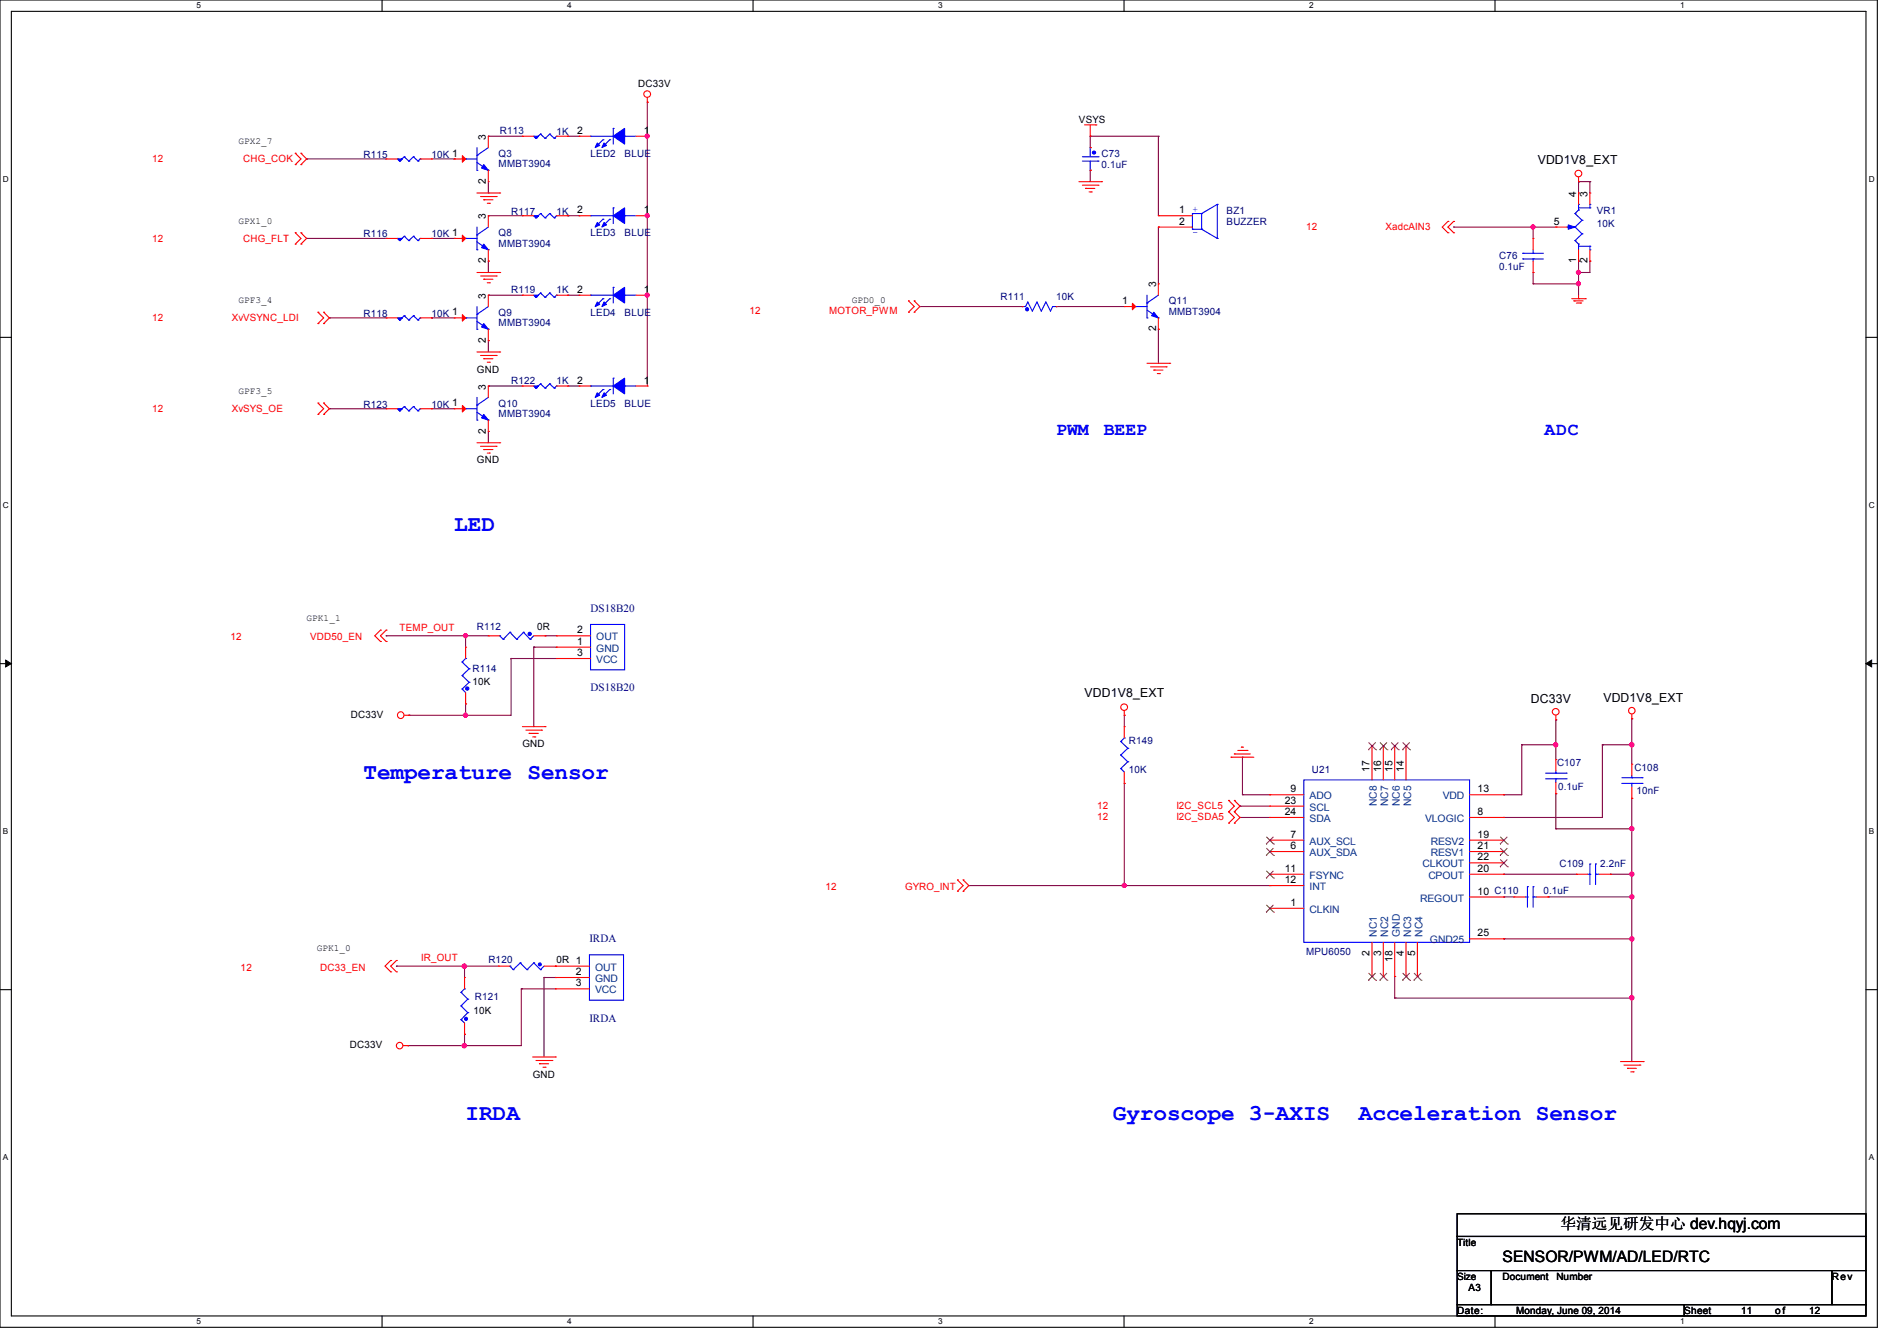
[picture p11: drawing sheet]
<svg xmlns="http://www.w3.org/2000/svg" width="297mm" height="210mm" viewBox="0 0 297 210" stroke-linecap="round" stroke-linejoin="round" font-family="sans-serif">
<path d="M0 0h293.9v207.9h-293.9zM1.8 1.8h290.3v204.3h-290.3z" fill="none" stroke="#000" stroke-width=".17"/>
<g fill="#fff">
<path d="M30.8 .2h.7v1.4h-.7z"/>
<path d="M30.8 206.2h.7v1.4h-.7z"/>
</g>
<path d="M59.8 0v1.8M59.8 206.1v1.8" fill="none" stroke="#000" stroke-width=".17"/>
<g fill="#fff">
<path d="M88.8 .2h.7v1.4h-.7z"/>
<path d="M88.8 206.2h.7v1.4h-.7z"/>
</g>
<path d="M117.9 0v1.8M117.9 206.1v1.8" fill="none" stroke="#000" stroke-width=".17"/>
<g fill="#fff">
<path d="M146.9 .2h.7v1.4h-.7z"/>
<path d="M146.9 206.2h.7v1.4h-.7z"/>
</g>
<path d="M176 0v1.8M176 206.1v1.8" fill="none" stroke="#000" stroke-width=".17"/>
<g fill="#fff">
<path d="M205 .2h.7v1.4h-.7z"/>
<path d="M205 206.2h.7v1.4h-.7z"/>
</g>
<path d="M234.1 0v1.8M234.1 206.1v1.8" fill="none" stroke="#000" stroke-width=".17"/>
<g fill="#fff">
<path d="M263.1 .2h.6v1.4h-.6z"/>
<path d="M263.1 206.2h.6v1.4h-.6z"/>
<path d="M.5 27.3h.9v1.4h-.9z"/>
<path d="M292.6 27.3h.9v1.4h-.9z"/>
<path d="M.5 78.4h.9v1.4h-.9z"/>
<path d="M292.6 78.4h.9v1.4h-.9z"/>
</g>
<path d="M0 52.8h1.8M292.1 52.8h1.8" fill="none" stroke="#000" stroke-width=".17"/>
<g fill="#fff">
<path d="M.5 129.5h.8v1.4h-.8z"/>
<path d="M292.6 129.5h.8v1.4h-.8z"/>
</g>
<path d="M0 103.9h1.8M292.1 103.9h1.8" fill="none" stroke="#000" stroke-width=".17"/>
<path d="M.9 103.4l.9 .5-.9 .5zM292.1 103.9l.9-.5v1z" fill="#000" stroke="#000" stroke-width=".16"/>
<g fill="#fff">
<path d="M.5 180.5h.8v1.4h-.8z"/>
<path d="M292.6 180.5h.8v1.4h-.8z"/>
</g>
<path d="M0 155h1.8M292.1 155h1.8M228.1 190.1h64v3.5h-64zM228.1 193.6h64v5.4h-64zM228.1 199h5.4v5.3h-5.4zM233.5 199h53.3v5.3h-53.3zM286.8 199h5.3v5.3h-5.3zM228.1 204.3h35.6v1.8h-35.6zM263.7 204.3h28.4v1.8h-28.4z" fill="none" stroke="#000" stroke-width=".17"/>
<g fill="none" stroke="#800040" stroke-width=".17">
<path d="M101.3 16h.1M101.3 16v44.5M48 24.9h.1M48 37.3h.1M48 24.9h12.5M48 37.3h12.5M67.6 37.3h.1M67.6 24.9h3.5M67.6 37.3h3.5M71.1 24.9h.1M76.5 33.8h.1M76.5 21.3h.1"/>
<path d="M76.5 30.2h.1M76.5 21.3h5.3M76.5 28.4v1.8M76.5 33.8h5.3M88.9 21.3h.1M88.9 33.8h.1M88.9 21.3h1.8M88.9 33.8h1.8M101.3 21.3h.1M101.3 33.8h.1M170.7 26.7h.1M170.7 21.3h.1"/>
<path d="M170.7 21.3v1.8M170.7 26.7v1.7M170.7 21.3h10.7M181.4 35.6h.1M181.4 21.3h.1M181.4 21.3v12.5M181.4 35.6v8.8M227.6 35.6h.1M227.6 35.6h16M240 35.6h.1M240 35.6v1.7M247.1 28.4h.1"/>
<path d="M247.1 28.4v1.8M247.1 28.4h1.8M248.9 28.4h.1M248.9 28.4v1.8M51.6 49.8h.1M51.6 49.8h8.9M67.6 49.8h.1M67.6 49.8h3.5M76.5 40.9h.1M76.5 53.3h.1M76.5 46.2h.1M76.5 40.9v1.8"/>
<path d="M76.5 53.3v1.8M76.5 46.2h5.3M88.9 46.2h.1M88.9 46.2h1.8M101.3 46.2h.1M144 48h.1M144 48h16M165.4 48h.1M165.4 48h10.6M181.4 51.6h.1M181.4 51.6v5.3M240 44.4h.1"/>
<path d="M240 42.7h.1M240 42.7v1.7M240 44.4h7.1M247.1 44.4h.1M247.1 42.7h.1M247.1 40.9h.1M247.1 40.9v5.3M248.9 40.9h.1M248.9 40.9v1.8h-1.8M51.6 64h.1M51.6 64h8.9M67.6 64h.1"/>
<path d="M67.6 64h3.5M76.5 67.6h.1M76.5 60.5h.1M76.5 67.6v1.7M76.5 60.5h5.3M88.9 60.5h.1M88.9 60.5h1.8M60.5 99.6h.1M60.5 99.6h16M72.9 99.6h.1M72.9 99.6v1.7M85.3 99.6h.1"/>
<path d="M85.3 99.6h1.8M64 112h.1M72.9 110.2h.1M72.9 112h.1M72.9 110.2v1.8M80 103.1h.1M80 103.1v8.9h-16M80 103.1h7.1M83.6 101.3h.1M83.6 101.3v12.5M83.6 101.3h3.5M176 112h.1"/>
<path d="M176 112v1.8M194.5 118.6h.1M194.5 118.6v5.9M238.3 116.6h.1M238.3 116.6v7.9h-2.9M238.3 116.6h5.3M243.6 112.7h.1M243.6 116.6h.1M243.6 112.7v6.3M250.9 116.6h.1M250.9 116.6v11.4h-15.5M250.9 116.6h4.6"/>
<path d="M255.5 112.6h.1M255.5 116.6h.1M255.5 112.6v7.1M151.7 138.7h.1M151.7 138.7h47.1M176 138.7h.1M176 122.7h.1M176 122.7v16M194.1 126.2h.1M194.1 128h.1M194.1 126.2h4.7M194.1 128h4.7"/>
<path d="M194.5 124.5h.1M194.5 124.5h4.3M235.4 124.5h.1M235.4 128h.1M235.4 136.9h.1M235.4 136.9h11.4M243.6 124.3h.1M243.6 129.8h.1M243.6 124.3v5.5M243.6 129.8h11.9M252.1 136.9h.1M252.1 136.9h3.4"/>
<path d="M255.5 129.8h.1M255.5 136.9h.1M255.5 125h.1M255.5 125v41.2M62.1 151.3h.1M62.1 151.3h16M72.7 151.3h.1M72.7 151.3v1.8M81.6 154.9h.1M81.6 154.9v8.8h-17.8M81.6 154.9h5.4M85.2 153.1h.1"/>
<path d="M85.2 153.1h1.8M85.2 153.1v12.4M218.4 152.9h.1M218.4 156.3h.1M218.4 152.9v3.4M218.4 156.3h37.1M235.4 140.5h.1M235.4 147h.1M235.4 140.5h1.6M235.4 147h20.1M242.4 140.5h.1M242.4 140.5h13.1"/>
<path d="M255.5 156.3h.1M255.5 147h.1M255.5 140.5h.1M63.8 163.7h.1M72.7 162h.1M72.7 163.7h.1M72.7 162v1.7"/>
</g>
<g fill="#f0f" stroke="#f0f" stroke-width=".17">
<circle cx="247.1" cy="44.4" r=".32"/>
<circle cx="240" cy="35.5" r=".32"/>
<circle cx="247.1" cy="42.7" r=".32"/>
<circle cx="72.7" cy="163.7" r=".34"/>
<circle cx="72.7" cy="151.3" r=".34"/>
<circle cx="72.9" cy="99.5" r=".32"/>
<circle cx="72.9" cy="112" r=".32"/>
<circle cx="176" cy="138.7" r=".32"/>
<circle cx="243.6" cy="116.6" r=".33"/>
<circle cx="255.5" cy="136.9" r=".33"/>
<circle cx="255.5" cy="129.8" r=".33"/>
<circle cx="255.5" cy="156.3" r=".34"/>
<circle cx="255.5" cy="147" r=".34"/>
<circle cx="255.5" cy="140.4" r=".33"/>
<circle cx="255.5" cy="116.6" r=".34"/>
<circle cx="101.3" cy="46.2" r=".32"/>
<circle cx="101.3" cy="33.8" r=".32"/>
<circle cx="101.3" cy="21.3" r=".32"/>
</g>
<g fill="none" stroke="#f00" stroke-width=".17">
<path d="M101.3 16h.1M101.3 15.3v.7M169.8 19.6h1.8M170.7 19.6v1.7M171.6 19.6h.1M46.2 25.8h.1M46.2 24h.1M46.2 38.2h.1M46.2 36.4h.1M46.2 24l.9 .9-.9 .9M46.2 36.4l.9 .9-.9 .9M47.1 24h.1"/>
<path d="M47.1 25.8h.1M47.1 36.4h.1M47.1 38.2h.1M47.1 24l.9 .9-.9 .9M47.1 36.4l.9 .9-.9 .9M60.5 24.9h.1M60.5 37.3h.1M60.5 37.3h1.7M60.5 24.9h1.7M65.8 37.3h1.8M65.8 24.9h1.8M67.6 24.9h.1"/>
<path d="M67.6 37.3h.1M71.1 37.3h.1M71.1 24.9h.1M71.1 37.3h1.8M71.1 24.9h1.8M74.7 30.2h3.5M75.2 30.8h2.5M75.7 31.3h.1M75.7 31.3h1.5M76.3 31.8h.3M76.5 33.8h.1M76.5 28.4h.1"/>
<path d="M76.5 21.3h.1M76.5 21.3v1.8M76.5 26.7v1.7M76.5 33.8v1.8M76.5 39.1v1.8M76.6 31.8h.1M77.7 30.8h.1M78.2 30.2h.1M81.8 21.3h.1M81.8 33.8h.1M81.8 21.3h1.8M81.8 33.8h1.8"/>
<path d="M87.1 21.3h1.8M87.1 33.8h1.8M88.9 21.3h.1M88.9 33.8h.1M90.7 21.3h.1M90.7 33.8h.1M90.7 21.3h1.8M90.7 33.8h1.8M99.6 21.3h1.7M99.6 33.8h1.7M101.3 21.3h.1M101.3 33.8h.1"/>
<path d="M168.9 28.4h3.6M169.5 29h2.4M170 29.5h.1M170 29.5h1.4M170.5 30.1h.4M170.7 21.3h.1M170.7 23.1h.1M170.7 26.7h.1M170.9 30.1h.1M171.9 29h.1M172.5 28.4h.1M181.4 33.8h.1"/>
<path d="M181.4 35.6h.1M181.4 33.8h5.3M181.4 35.6h5.3M226.7 34.7h.1M226.7 36.4h.1M226.7 34.7l-.9 .9 .9 .8M227.6 34.7h.1M227.6 36.4h.1M227.6 34.7l-.9 .9 .9 .8M240 37.3h.1M240 37.3v1.8M243.6 35.6h.1"/>
<path d="M243.6 35.6h1.8M247.1 28.4h.1M247.1 30.2h.1M247.1 27.7v.7M247.1 30.2v1.8M247.1 39.1v1.8M248.9 30.2h.1M248.9 30.2v1.8M248.9 39.1v1.8M49.8 50.7h.1M49.8 48.9h.1M49.8 48.9l.9 .9-.9 .9"/>
<path d="M50.7 48.9h.1M50.7 50.7h.1M50.7 48.9l.9 .9-.9 .9M60.5 49.8h.1M60.5 49.8h1.7M65.8 49.8h1.8M67.6 49.8h.1M71.1 49.8h.1M71.1 49.8h1.8M74.7 55.1h3.5M74.7 42.7h3.5M75.2 55.7h2.5"/>
<path d="M75.2 43.2h2.5M75.7 56.2h.1M75.7 43.7h.1M75.7 56.2h1.5M75.7 43.7h1.5M76.3 56.7h.3M76.3 44.3h.3M76.5 40.9h.1M76.5 53.3h.1M76.5 46.2h.1M76.5 46.2v1.8M76.5 51.6v1.7"/>
<path d="M76.6 56.7h.1M76.6 44.3h.1M77.7 55.7h.1M77.7 43.2h.1M78.2 55.1h.1M78.2 42.7h.1M81.8 46.2h.1M81.8 46.2h1.8M87.1 46.2h1.8M88.9 46.2h.1M90.7 46.2h.1M90.7 46.2h1.8"/>
<path d="M99.6 46.2h1.7M101.3 46.2h.1M142.2 47.1h.1M142.2 48.9h.1M142.2 47.1l.9 .9-.9 .9M143.1 48.9h.1M143.1 47.1h.1M143.1 47.1l.9 .9-.9 .9M160 48h.1M165.4 48h.1M176 48h.1M176 48h1.8"/>
<path d="M179.6 56.9h3.5M180.1 57.4h2.5M180.6 58h.1M180.6 58h1.5M181.2 58.5h.3M181.4 51.6h.1M181.4 44.4h.1M181.4 44.4v1.8M181.4 49.8v1.8M181.5 58.5h.1M182.6 57.4h.1M183.1 56.9h.1"/>
<path d="M240 42.7h.1M240 40.9v1.8M246.1 46.8h2.1M246.4 47.1h.1M246.4 47.1h1.5M246.8 47.5h.7M247.1 46.8h.1M247.1 40.9h.1M247.1 46.2v.6M247.5 47.5h.1M248.2 46.8h.1M248.9 40.9h.1"/>
<path d="M49.8 64.9h.1M49.8 63.1h.1M49.8 63.1l.9 .9-.9 .9M50.7 63.1h.1M50.7 64.9h.1M50.7 63.1l.9 .9-.9 .9M60.5 64h.1M60.5 64h1.7M65.8 64h1.8M67.6 64h.1M71.1 64h.1M71.1 64h1.8"/>
<path d="M74.7 69.3h3.5M75.2 69.9h2.5M75.7 70.4h.1M75.7 70.4h1.5M76.3 71h.3M76.5 67.6h.1M76.5 60.5h.1M76.5 60.5v1.7M76.5 65.8v1.8M76.6 71h.1M77.7 69.9h.1M78.2 69.3h.1"/>
<path d="M81.8 60.5h.1M81.8 60.5h1.8M87.1 60.5h1.8M88.9 60.5h.1M90.7 60.5h.1M90.7 60.5h1.8M99.6 60.5h1.7M101.3 60.5h.1M59.6 98.7h.1M59.6 98.7l-.9 .9 .9 .9M60.5 98.7h.1M60.5 98.7l-.9 .9 .9 .9"/>
<path d="M76.5 99.6h.1M76.5 99.6h1.7M83.6 99.6h1.7M85.3 99.6h.1M87.1 99.6h.1M87.1 99.6h5.4M59.6 100.5h.1M60.5 100.5h.1M63.3 112h.7M64 112h.1M72.9 110.2h.1M72.9 101.3h.1"/>
<path d="M72.9 101.3v1.8M72.9 108.5v1.7M81.8 113.8h3.5M82.3 114.3h2.5M82.8 114.9h.1M82.8 114.9h1.5M83.4 115.4h.3M83.7 115.4h.1M84.8 114.3h.1M85.3 113.8h.1M87.1 101.3h.1M87.1 103.1h.1"/>
<path d="M87.1 101.3h5.4M87.1 103.1h5.4M176 112h.1M176 113.8h.1M176 111.3v.7M176 113.8v1.8M192.7 118.6h.1M192.7 118.6h3.6M193.3 118.1h.1M193.3 118.1h2.4M193.8 117.5h1.4M194.4 117h.1"/>
<path d="M194.4 117h.3M195.2 117.5h.1M214.8 116.8h.1M214.8 116.8v5.3M216.6 116.8h.1M216.6 116.8v5.3M218.4 116.8h.1M218.4 116.8v5.3M220.1 116.8h.1M220.1 116.8v5.3M243.6 112.7h.1M243.6 119h.1"/>
<path d="M243.6 112v.7M243.6 119v1.7M255.5 112.6h.1M255.5 119.7h.1M255.5 111.8v.8M255.5 119.7v1.8M149.9 137.8h.1M149.9 139.6h.1M149.9 137.8l.9 .9-.9 .9M150.8 139.6h.1M150.8 137.8h.1M150.8 137.8l.9 .9-.9 .9"/>
<path d="M176 122.7h.1M176 120.9v1.8M192.4 125.3h.1M192.4 127.1h.1M192.4 128.9h.1M192.4 125.3l.9 .9-.9 .9M192.4 127.1l.9 .9-.9 .9M193.3 127.1h.1M193.3 125.3h.1M193.3 128.9h.1M193.3 125.3l.8 .9-.8 .9M193.3 127.1l.8 .9-.8 .9"/>
<path d="M198.8 124.5h.1M198.8 126.2h.1M198.8 128h.1M198.8 131.6h.1M198.8 133.3h.1M198.8 136.9h.1M198.8 138.7h.1M198.8 136.9h5.3M198.8 124.5h5.3M198.8 126.2h5.3M198.8 128h5.3M198.8 131.6h5.3"/>
<path d="M198.8 133.3h5.3M198.8 138.7h5.3M230.1 136.9h5.3M230.1 124.5h5.3M230.1 128h5.3M230.1 131.6h5.3M230.1 133.3h5.3M230.1 135.1h5.3M235.4 124.5h.1M235.4 128h.1M235.4 131.6h.1M235.4 133.3h.1"/>
<path d="M235.4 135.1h.1M235.4 136.9h.1M243.6 124.3h.1M243.6 122.5v1.8M246.8 136.9h.1M246.8 136.9h1.8M250.4 136.9h1.7M252.1 136.9h.1M255.5 125h.1M255.5 123.2v1.8M61.2 150.4h.1M61.2 152.2h.1"/>
<path d="M61.2 150.4l-.9 .9 .9 .9M62.1 150.4h.1M62.1 152.2h.1M62.1 150.4l-.9 .9 .9 .9M72.7 153.1h.1M72.7 153.1v1.8M78.1 151.3h.1M78.1 151.3h1.7M85.2 151.3h7.1M87 151.3h.1M87 153.1h.1M87 154.9h.1"/>
<path d="M87 153.1h5.3M87 154.9h5.3M198.8 142.2h.1M198.8 142.2h5.3M214.8 152.9h.1M214.8 147.6v5.3M216.6 152.9h.1M216.6 147.6v5.3M218.4 152.9h.1M218.4 147.6v5.3M220.1 152.9h.1M220.1 147.6v5.3"/>
<path d="M221.9 152.9h.1M221.9 147.6v5.3M230.1 140.5h5.3M230.1 147h5.3M235.4 140.5h.1M235.4 147h.1M237 140.5h.1M237 140.5h1.8M240.6 140.5h1.8M242.4 140.5h.1M63.1 163.7h.7M63.8 163.7h.1"/>
<path d="M72.7 162h.1M72.7 160.2v1.8M83.4 165.5h3.6M83.9 166.1h2.5M84.5 166.6h.1M84.5 166.6h1.4M85 167.1h.3M85.3 167.1h.1M86.4 166.1h.1M87 165.5h.1M253.7 166.2h3.6M254.3 166.8h2.5"/>
<path d="M254.8 167.3h.1M254.8 167.3h1.4M255.3 167.9h.4M255.7 167.9h.1M256.8 166.8h.1M257.3 166.2h.1"/>
<circle cx="101.3" cy="14.7" r=".52"/>
<circle cx="247.1" cy="27.2" r=".52"/>
<circle cx="62.7" cy="112" r=".52"/>
<circle cx="176" cy="110.7" r=".52"/>
<circle cx="243.6" cy="111.5" r=".52"/>
<circle cx="255.5" cy="111.3" r=".51"/>
<circle cx="62.6" cy="163.7" r=".51"/>
</g>
<g fill="none" stroke="#00f" stroke-width=".17">
<path d="M62.2 24.9l.4 .3M62.2 37.3l.4 .4M62.6 25.2h.1M62.6 37.7h.1M63.3 24.6h.1M63.3 37h.1M63.3 24.6l-.7 .6M63.3 24.6l.7 .6M63.3 37l-.7 .7M63.3 37l.7 .7M64 25.2h.1M64 37.7h.1"/>
<path d="M64.7 24.6h.1M64.7 37h.1M64.7 24.6l-.7 .6M64.7 24.6l.7 .6M64.7 37l-.7 .7M64.7 37l.7 .7M65.4 25.2h.1M65.4 37.7h.1M65.8 24.9h.1M65.8 37.3h.1M65.8 24.9l-.4 .3M65.8 37.3l-.4 .4"/>
<path d="M72.9 37.3h.1M72.9 24.9h.1M72.9 37.3h1.8M72.9 24.9h1.8M74.7 36.8h.1M74.7 39.1h.1M74.7 24.3h.1M74.7 26.7h.1M74.7 37.9l1.8 1.2M74.7 23.1v3.6M74.7 35.6v3.5M74.7 25.4l1.8 1.3"/>
<path d="M76.5 39.1h.1M76.5 26.7h.1M76.5 35.6l-1.8 1.2M76.5 23.1l-1.8 1.2M83.6 21.3l.3 .4M83.6 33.8l.3 .3M83.9 21.7h.1M83.9 34.1h.1M84.6 21h.1M84.6 33.4h.1M84.6 21l-.7 .7M84.6 21l.7 .7"/>
<path d="M84.6 33.4l-.7 .7M84.6 33.4l.7 .7M85.3 21.7h.1M85.3 34.1h.1M86.1 21h.1M86.1 33.4h.1M86.1 21l-.8 .7M86.1 21l.7 .7M86.1 33.4l-.8 .7M86.1 33.4l.7 .7M86.8 21.7h.1M86.8 34.1h.1"/>
<path d="M87.1 21.3h.1M87.1 33.8h.1M87.1 21.3l-.3 .4M87.1 33.8l-.3 .3M92.5 21.3h.1M92.5 33.8h.1M92.5 21.3h3.5M92.5 33.8h3.5M94.4 21.9h.1M94.4 34.3h.1M94.4 21.9l-1.1 1M94.4 34.3l-1.1 1.1"/>
<path d="M95.5 21.9h.1M95.5 34.3h.1M95.5 21.9l-1.1 1M95.5 34.3l-1.1 1.1M96 20.1h.1M96 32.6h.1M96 20.1v2.5M96 32.6v2.4M97.8 21.3h.1M97.8 33.8h.1M97.8 21.3h1.8M97.8 33.8h1.8"/>
<path d="M169.5 25.2h2.4M169.5 24.6h2.4M170.7 23.1h.1M170.7 26.7h.1M170.7 23.1v1.5M170.7 25.2v1.5M171.9 25.2h.1M171.9 24.6h.1M186.7 33.4h.1M186.7 35.9h.1M186.7 33.4h1.4M186.7 33.4v2.5"/>
<path d="M186.7 35.9h1.4M188.1 35.9h.1M188.1 33.4h.1M188.1 35.9l2.5 1.4M188.1 33.4v2.5M190.6 32h.1M190.6 37.3h.1M190.6 32l-2.5 1.4M190.6 32v5.3M238.4 39.7h.1M238.4 39.7h3.2M240 39.7h.1"/>
<path d="M240 39.1v.6M245.4 35.6h.1M245.4 35.6h.3M246.6 37.7h.1M246.6 35.6h.1M246.6 33.4h.1M246.6 37.7l.5 .5M246.6 35.6l1.1 1M246.6 33.4l1.1 1.1M247.1 38.2h.1M247.1 32.9h.1M247.1 32h.1"/>
<path d="M247.1 32v.9M247.1 38.2v.9M247.1 32.9l-.5 .5M247.1 38.6h1.8M247.1 32.6h1.8M247.7 36.6h.1M247.7 34.5h.1M247.7 36.6l-1.1 1.1M247.7 34.5l-1.1 1.1M248.9 38.6h.1M248.9 39.1h.1M248.9 32.6h.1"/>
<path d="M248.9 32h.1M248.9 32v.6M248.9 38.6v.5M62.2 49.8l.4 .3M62.6 50.1h.1M63.3 49.4h.1M63.3 49.4l-.7 .7M63.3 49.4l.7 .7M64 50.1h.1M64.7 49.4h.1M64.7 49.4l-.7 .7M64.7 49.4l.7 .7"/>
<path d="M65.4 50.1h.1M65.8 49.8h.1M65.8 49.8l-.4 .3M72.9 49.8h.1M72.9 49.8h1.8M74.7 49.2h.1M74.7 51.6h.1M74.7 48v3.6M74.7 50.3l1.8 1.3M76.5 51.6h.1M76.5 48l-1.8 1.2M83.6 46.2l.3 .4"/>
<path d="M83.9 46.6h.1M84.6 45.9h.1M84.6 45.9l-.7 .7M84.6 45.9l.7 .7M85.3 46.6h.1M86.1 45.9h.1M86.1 45.9l-.8 .7M86.1 45.9l.7 .7M86.8 46.6h.1M87.1 46.2h.1M87.1 46.2l-.3 .4M92.5 46.2h.1"/>
<path d="M92.5 46.2h3.5M94.4 46.8h.1M94.4 46.8l-1.1 1M95.5 46.8h.1M95.5 46.8l-1.1 1M96 59.2h.1M96 45h.1M96 45v2.5M96 59.2v2.5M97.8 46.2h.1M97.8 46.2h1.8M160 48h.1"/>
<path d="M160 48h.6l.3-.7 .7 1.4 .7-1.4 .7 1.4 .7-1.4 .8 1.4 .3-.7h.6M165.4 48h.1M177.8 48h.1M177.8 48h1.8M179.6 47.5h.1M179.6 49.8h.1M179.6 48.6l1.8 1.2M179.6 46.2v3.6M181.4 49.8h.1M181.4 46.2l-1.8 1.3M238.4 40.6h.1M238.4 40.6h3.2"/>
<path d="M240 40.6h.1M240 40.6v.3M62.2 64l.4 .3M62.6 64.3h.1M63.3 63.7h.1M63.3 63.7l-.7 .6M63.3 63.7l.7 .6M64 64.3h.1M64.7 63.7h.1M64.7 63.7l-.7 .6M64.7 63.7l.7 .6M65.4 64.3h.1"/>
<path d="M65.8 64h.1M65.8 64l-.4 .3M72.9 64h.1M72.9 64h1.8M74.7 63.5h.1M74.7 65.8h.1M74.7 62.2v3.6M74.7 64.6l1.8 1.2M76.5 65.8h.1M76.5 62.2l-1.8 1.3M83.6 60.5l.3 .3M83.9 60.8h.1"/>
<path d="M84.6 60.1h.1M84.6 60.1l-.7 .7M84.6 60.1l.7 .7M85.3 60.8h.1M86.1 60.1h.1M86.1 60.1l-.8 .7M86.1 60.1l.7 .7M86.8 60.8h.1M87.1 60.5h.1M87.1 60.5l-.3 .3M92.5 60.5h.1M92.5 60.5h3.5"/>
<path d="M94.4 61h.1M94.4 61l-1.1 1.1M95.5 61h.1M95.5 61l-1.1 1.1M97.8 60.5h.1M97.8 60.5h1.8M78.2 99.6h.1M78.2 99.6l.6 .5M79.8 99h.1M79.8 99l1.1 1.1M79.8 99l-1 1.1M82 99h.1"/>
<path d="M82 99l1 1.1M82 99l-1.1 1.1M83.6 99.6l-.6 .5M92.5 97.8h5.3v7.1h-5.3zM72.3 107.9h.1M72.3 105.8h.1M72.3 103.7h.1M72.3 107.9l.6 .6M72.3 105.8l1.1 1M72.3 103.7l1.1 1M72.9 103.1h.1M72.9 103.1l-.6 .6"/>
<path d="M73.4 106.8h.1M73.4 104.7h.1M73.4 106.8l-1.1 1.1M73.4 104.7l-1.1 1.1M78.8 100.1h.1M80.9 100.1h.1M83 100.1h.1M175.5 118.2h.1M175.5 116.1h.1M175.5 118.2l1.1 1.1M175.5 116.1l1.1 1.1M176 115.6h.1"/>
<path d="M176 115.6l-.5 .5M176.6 119.3h.1M176.6 117.2h.1M176.6 119.3l-1.1 1.1M176.6 117.2l-1.1 1M175.5 120.4h.1M175.5 120.4l.5 .5M204.1 122.1h26v25.5h-26zM239.1 138.9h.1M239.1 138.9v3.2M240 138.9h.1M240 138.9v3.2"/>
<path d="M242 122h3.2M242 121.1h3.2M243.6 121.1h.1M243.6 122h.1M243.6 120.7v.4M243.6 122v.5M245.2 122h.1M245.2 121.1h.1M248.6 136.9h.3M248.9 136.9h.1M248.9 135.3h.1M248.9 135.3v3.2"/>
<path d="M249.8 135.3h.1M249.8 136.9h.1M249.8 136.9h.6M249.8 135.3v3.2M253.9 122.7h3.2M253.9 121.8h3.2M255.5 121.8h.1M255.5 122.7h.1M255.5 121.5v.3M255.5 122.7v.5M257.1 122.7h.1M257.1 121.8h.1"/>
<path d="M72.2 159.7h.1M72.2 157.5h.1M72.2 155.4h.1M72.2 159.7l.5 .5M72.2 157.5l1 1.1M72.2 155.4l1 1.1M72.7 154.9h.1M72.7 154.9l-.5 .5M73.2 158.6h.1M73.2 156.5h.1M73.2 158.6l-1 1.1M73.2 156.5l-1 1"/>
<path d="M79.8 151.3h.1M79.8 151.3l.5 .5M80.3 151.8h.1M81.4 150.8h.1M81.4 150.8l1.1 1M81.4 150.8l-1.1 1M82.5 151.8h.1M83.6 150.8h.1M83.6 150.8l1 1M83.6 150.8l-1.1 1M84.6 151.8h.1M85.2 151.3l-.6 .5"/>
<path d="M92.3 149.5h5.3v7.1h-5.3zM238.8 140.5h.3M239.1 140.5h.1M240 140.5h.1M240 140.5h.6"/>
</g>
<g fill="#00f" stroke="#00f" stroke-width=".17">
<path d="M75.7 38.2l.8 .9-1.1-.3z"/>
<path d="M245.5 35.2l1.1 .4-1.1 .3z"/>
<path d="M75.7 25.8l.8 .9-1.1-.4z"/>
<path d="M75.7 50.7l.8 .9-1.1-.4z"/>
<path d="M180.6 48.9l.8 .9-1.1-.4z"/>
<path d="M75.7 64.9l.8 .9-1.1-.4z"/>
<path d="M83.6 21.3h.7l-.4 .4 .4-.4-.4 .4z" fill-rule="evenodd"/>
<path d="M96 21.3l1.8-1.2v2.5z" fill-rule="evenodd"/>
<path d="M93.5 22.4l.4 .4-.7 .3z" fill-rule="evenodd"/>
<path d="M94.6 22.4l.4 .4-.8 .3z" fill-rule="evenodd"/>
<path d="M96 33.8l1.8-1.2v2.4z" fill-rule="evenodd"/>
<path d="M93.5 34.8l.4 .4-.7 .4z" fill-rule="evenodd"/>
<path d="M94.6 34.8l.4 .4-.8 .4z" fill-rule="evenodd"/>
<path d="M62.2 24.9h.7l-.3 .3 .3-.3-.3 .3z" fill-rule="evenodd"/>
<path d="M83.6 33.8h.7l-.4 .3 .4-.3-.4 .3z" fill-rule="evenodd"/>
<path d="M83.6 46.2h.7l-.4 .4 .4-.4-.4 .4z" fill-rule="evenodd"/>
<path d="M62.2 49.8h.7l-.3 .3 .3-.3-.3 .3z" fill-rule="evenodd"/>
<path d="M96 60.5l1.8-1.3v2.5z" fill-rule="evenodd"/>
<path d="M93.5 61.5l.4 .4-.7 .3z" fill-rule="evenodd"/>
<path d="M94.6 61.5l.4 .4-.8 .3z" fill-rule="evenodd"/>
<path d="M83.6 60.5h.7l-.4 .3 .4-.3-.4 .3z" fill-rule="evenodd"/>
<path d="M96 46.2l1.8-1.2v2.5z" fill-rule="evenodd"/>
<path d="M93.5 47.3l.4 .4-.7 .3z" fill-rule="evenodd"/>
<path d="M94.6 47.3l.4 .4-.8 .3z" fill-rule="evenodd"/>
<path d="M62.2 37.3h.7l-.3 .4 .3-.4-.3 .4z" fill-rule="evenodd"/>
<path d="M62.2 64h.7l-.3 .3 .3-.3-.3 .3z" fill-rule="evenodd"/>
<circle cx="160.8" cy="48.4" r=".24"/>
<circle cx="73.2" cy="107.8" r=".25"/>
<circle cx="82.9" cy="99.3" r=".25"/>
<circle cx="171.3" cy="23.9" r=".24"/>
<circle cx="73" cy="159.5" r=".24"/>
<circle cx="84.5" cy="151" r=".23"/>
</g>
<g fill="#f00" stroke="#f00" stroke-width=".17">
<path d="M72.4 36.8l.5 .5-.5 .5z"/>
<path d="M72.4 24.4l.5 .5-.5 .5z"/>
<path d="M72.4 49.3l.5 .5-.5 .5z"/>
<path d="M177.3 47.5l.5 .5-.5 .5z"/>
<path d="M72.4 63.5l.5 .5-.5 .5z"/>
</g>
<g fill="none" stroke="#804000" stroke-width=".16">
<path d="M214.2 117.4h.1M214.3 116.3l1.1 1.1M215.4 116.3l-1.2 1.1M215.4 117.4h.1M216 117.4h.1M216 116.3l1.2 1.1M217.1 116.3l-1.1 1.1M217.2 117.4h.1M217.8 117.4h.1M217.8 116.3l1.2 1.1M218.9 116.3l-1.1 1.1M219 117.4h.1"/>
<path d="M219.6 117.4h.1M219.6 116.3l1.1 1.1M220.7 116.3l-1.1 1.1M220.7 117.4h.1M198.2 132.2h.1M198.2 134h.1M198.2 137.5h.1M198.3 131l1.1 1.2M198.3 132.8l1.1 1.2M198.3 136.4l1.1 1.1M199.4 131l-1.2 1.2M199.4 132.8l-1.2 1.2"/>
<path d="M199.4 136.4l-1.2 1.1M199.4 132.2h.1M199.4 134h.1M199.4 137.5h.1M234.8 132.2h.1M234.8 134h.1M234.8 135.7h.1M234.9 131l1.1 1.2M234.9 132.8l1.1 1.2M234.9 134.6l1.1 1.1M236 131l-1.2 1.2M236 132.8l-1.2 1.2"/>
<path d="M236 134.6l-1.2 1.1M236 132.2h.1M236 134h.1M236 135.7h.1M198.2 142.9h.1M198.3 141.7l1.1 1.2M199.4 141.7l-1.2 1.2M199.4 142.9h.1M214.2 153.5h.1M214.3 152.4l1.1 1.1M215.4 152.4l-1.2 1.1M215.4 153.5h.1"/>
<path d="M216 153.5h.1M216 152.4l1.2 1.1M217.1 152.4l-1.1 1.1M217.2 153.5h.1M219.6 153.5h.1M219.6 152.4l1.1 1.1M220.7 152.4l-1.1 1.1M220.7 153.5h.1M221.3 153.5h.1M221.4 152.4l1.1 1.1M222.5 152.4l-1.2 1.1M222.5 153.5h.1"/>
</g>
<g font-size="3.6" fill="#00f">
<text x="71.1" y="83.1">LED</text>
<text x="56.9" y="122">Temperature Sensor</text>
<text x="72.9" y="175.4">IRDA</text>
<text x="174.2" y="175.4">Gyroscope 3-AXIS</text>
<text x="212.8" y="175.4">Acceleration Sensor</text>
</g>
<g font-size="2.8" fill="#00f">
<text x="165.4" y="68.2">PWM</text>
<text x="172.8" y="68.2">BEEP</text>
<text x="241.8" y="68.2">ADC</text>
</g>
<g font-size="2.5">
<text x="235.2" y="197.7">SENSOR/PWM/AD/LED/RTC</text>
<text x="244.3" y="192.5">华清远见研发中心 dev.hqyj.com</text>
</g>
<g font-size="1.9">
<text x="240.7" y="25.6">VDD1V8_EXT</text>
<text x="169.8" y="109.2">VDD1V8_EXT</text>
<text x="239.7" y="110.1">DC33V</text>
<text x="251" y="109.9">VDD1V8_EXT</text>
</g>
<g font-size="1.7" fill="#000080">
<text x="92.5" y="95.8">DS18B20</text>
<text x="92.5" y="108.2">DS18B20</text>
<text x="92.3" y="147.5">IRDA</text>
<text x="92.3" y="160">IRDA</text>
</g>
<g font-size="1.6">
<text x="99.9" y="13.5">DC33V</text>
<text x="76.1" y="21.9" transform="rotate(-90 76.1 21.9)">3</text>
<text x="90.3" y="21">2</text>
<text x="100.8" y="21">1</text>
<text x="168.9" y="19.2">VSYS</text>
<text x="76.1" y="28.8" transform="rotate(-90 76.1 28.8)">2</text>
<text x="76.1" y="34.3" transform="rotate(-90 76.1 34.3)">3</text>
<text x="90.3" y="33.4">2</text>
<text x="100.8" y="33.4">1</text>
<text x="184.6" y="33.4">1</text>
<text x="184.6" y="35.2">2</text>
<text x="243.3" y="35.2">5</text>
<text x="246.8" y="30.8" transform="rotate(-90 246.8 30.8)">4</text>
<text x="248.6" y="30.8" transform="rotate(-90 248.6 30.8)">3</text>
<text x="76.1" y="41.2" transform="rotate(-90 76.1 41.2)">2</text>
<text x="246.8" y="41.2" transform="rotate(-90 246.8 41.2)">1</text>
<text x="248.6" y="41.2" transform="rotate(-90 248.6 41.2)">2</text>
<text x="76.1" y="46.8" transform="rotate(-90 76.1 46.8)">3</text>
<text x="90.3" y="45.8">2</text>
<text x="100.8" y="45.8">1</text>
<text x="175.7" y="47.6">1</text>
<text x="181" y="45" transform="rotate(-90 181 45)">3</text>
<text x="76.1" y="53.7" transform="rotate(-90 76.1 53.7)">2</text>
<text x="181" y="51.9" transform="rotate(-90 181 51.9)">2</text>
<text x="74.7" y="58.3">GND</text>
<text x="76.1" y="61" transform="rotate(-90 76.1 61)">3</text>
<text x="90.3" y="60.1">2</text>
<text x="100.8" y="60.1">1</text>
<text x="76.1" y="67.9" transform="rotate(-90 76.1 67.9)">2</text>
<text x="74.7" y="72.6">GND</text>
<text x="84.1" y="98.7">0R</text>
<text x="90.3" y="99.2">2</text>
<text x="90.3" y="101">1</text>
<text x="74" y="107.2">10K</text>
<text x="90.3" y="102.7">3</text>
<text x="55" y="112.4">DC33V</text>
<text x="81.8" y="117">GND</text>
<text x="201.1" y="125.9">23</text>
<text x="202" y="124.1">9</text>
<text x="214.4" y="120.9" transform="rotate(-90 214.4 120.9)">17</text>
<text x="216.2" y="120.9" transform="rotate(-90 216.2 120.9)">16</text>
<text x="218" y="120.9" transform="rotate(-90 218 120.9)">15</text>
<text x="219.8" y="120.9" transform="rotate(-90 219.8 120.9)">14</text>
<text x="231.3" y="124.1">13</text>
<text x="201.1" y="127.6">24</text>
<text x="202" y="131.2">7</text>
<text x="231.3" y="127.6">8</text>
<text x="231.3" y="131.2">19</text>
<text x="201.1" y="136.5">11</text>
<text x="202" y="133">6</text>
<text x="231.3" y="133">21</text>
<text x="231.3" y="134.7">22</text>
<text x="231.3" y="136.5">20</text>
<text x="201.1" y="138.3">12</text>
<text x="202" y="141.9">1</text>
<text x="231.3" y="140.1">10 C110</text>
<text x="214.4" y="149.7" transform="rotate(-90 214.4 149.7)">2</text>
<text x="216.2" y="149.7" transform="rotate(-90 216.2 149.7)">3</text>
<text x="219.8" y="149.7" transform="rotate(-90 219.8 149.7)">4</text>
<text x="221.5" y="149.7" transform="rotate(-90 221.5 149.7)">5</text>
<text x="231.3" y="146.6">25</text>
<text x="87.1" y="150.8">0R 1</text>
<text x="90.2" y="152.7">2</text>
<text x="90.2" y="154.5">3</text>
<text x="218" y="150.6" transform="rotate(-90 218 150.6)">18</text>
<text x="74.1" y="158.8">10K</text>
<text x="54.8" y="164.1">DC33V</text>
<text x="83.4" y="168.7">GND</text>
<text x="228.1" y="195.1">Title</text>
<text x="228.1" y="200.4">Size</text>
<text x="229.9" y="202.2">A3</text>
<text x="235.2" y="200.4">Document</text>
<text x="243.7" y="200.4">Number</text>
<text x="286.8" y="200.4">Rev</text>
<text x="228.1" y="205.7">Date:</text>
<text x="237.4" y="205.7">Monday, June 09, 2014</text>
<text x="263.7" y="205.7">Sheet</text>
<text x="272.6" y="205.7">11</text>
<text x="277.9" y="205.7">o f</text>
<text x="283.3" y="205.7">12</text>
</g>
<g font-size="1.6" fill="#000080">
<text x="78.2" y="21">R113</text>
<text x="87.1" y="21.2">1K</text>
<text x="56.9" y="24.7">R115</text>
<text x="67.6" y="24.7">10K 1</text>
<text x="78.1" y="24.6">Q3</text>
<text x="78.1" y="26.2">MMBT3904</text>
<text x="92.5" y="24.6">LED2</text>
<text x="97.8" y="24.6">BLUE</text>
<text x="172.5" y="24.6">C73</text>
<text x="172.5" y="26.3">0.1uF</text>
<text x="80" y="33.6">R117</text>
<text x="87.1" y="33.6">1K</text>
<text x="192" y="33.4">BZ1</text>
<text x="192" y="35.2">BUZZER</text>
<text x="250" y="33.4">VR1</text>
<text x="250" y="35.6">10K</text>
<text x="56.9" y="37.2">R116</text>
<text x="67.6" y="37.2">10K 1</text>
<text x="78.1" y="37">Q8</text>
<text x="78.1" y="38.6">MMBT3904</text>
<text x="92.5" y="37">LED3</text>
<text x="97.8" y="37">BLUE</text>
<text x="234.7" y="40.6">C76</text>
<text x="80" y="45.9">R119</text>
<text x="87.1" y="45.9">1K</text>
<text x="156.6" y="46.9">R111</text>
<text x="165.4" y="46.9">10K</text>
<text x="183" y="47.7">Q11</text>
<text x="234.7" y="42.3">0.1uF</text>
<text x="56.9" y="49.6">R118</text>
<text x="67.6" y="49.6">10K 1</text>
<text x="78.1" y="49.4">Q9</text>
<text x="78.1" y="51.1">MMBT3904</text>
<text x="92.5" y="49.4">LED4</text>
<text x="97.8" y="49.4">BLUE</text>
<text x="183" y="49.3">MMBT3904</text>
<text x="56.9" y="63.8">R123</text>
<text x="67.6" y="63.8">10K 1</text>
<text x="78.1" y="63.7">Q10</text>
<text x="78.1" y="65.3">MMBT3904</text>
<text x="80" y="60.1">R122</text>
<text x="87.1" y="60.1">1K</text>
<text x="92.5" y="63.7">LED5</text>
<text x="97.8" y="63.7">BLUE</text>
<text x="74.7" y="98.7">R112</text>
<text x="74" y="105.3">R114</text>
<text x="176.8" y="116.5">R149</text>
<text x="176.8" y="121.1">10K</text>
<text x="205.4" y="121.1">U21</text>
<text x="243.8" y="120">C107</text>
<text x="243.9" y="123.8">0.1uF</text>
<text x="255.9" y="120.7">C108</text>
<text x="256.2" y="124.3">10nF</text>
<text x="244.2" y="135.8">C109</text>
<text x="250.5" y="135.8">2.2nF</text>
<text x="241.7" y="140">0.1uF</text>
<text x="204.5" y="149.6">MPU6050</text>
<text x="76.5" y="150.8">R120</text>
<text x="74.3" y="156.7">R121</text>
</g>
<g font-size="1.6" fill="#f00">
<text x="23.8" y="25.4">12</text>
<text x="38.1" y="25.4">CHG_COK</text>
<text x="204.5" y="35.9">12</text>
<text x="216.9" y="35.9">XadcAIN3</text>
<text x="23.8" y="37.9">12</text>
<text x="38.1" y="37.9">CHG_FLT</text>
<text x="23.8" y="50.3">12</text>
<text x="36.3" y="50.3">XvVSYNC_LDI</text>
<text x="117.4" y="49.1">12</text>
<text x="129.8" y="49.1">MOTOR_PWM</text>
<text x="23.8" y="64.6">12</text>
<text x="36.3" y="64.6">XvSYS_OE</text>
<text x="36.1" y="100.3">12</text>
<text x="48.6" y="100.3">VDD50_EN</text>
<text x="62.6" y="98.8">TEMP_OUT</text>
<text x="171.8" y="126.6">12</text>
<text x="171.8" y="128.4">12</text>
<text x="184.2" y="126.6">I2C_SCL5</text>
<text x="184.2" y="128.4">I2C_SDA5</text>
<text x="129.3" y="139.4">12</text>
<text x="141.7" y="139.4">GYRO_INT</text>
<text x="37.7" y="152">12</text>
<text x="50.1" y="152">DC33_EN</text>
<text x="66" y="150.5">IR_OUT</text>
</g>
<g font-size="1.6" fill="#004080">
<text x="93.4" y="100.3">OUT</text>
<text x="93.4" y="102.1">GND</text>
<text x="93.4" y="103.8">VCC</text>
<text x="205" y="125.2">ADO</text>
<text x="225.9" y="125.2">VDD</text>
<text x="205" y="127">SCL</text>
<text x="205" y="128.7">SDA</text>
<text x="215.6" y="126.3" transform="rotate(-90 215.6 126.3)">NC8</text>
<text x="217.4" y="126.3" transform="rotate(-90 217.4 126.3)">NC7</text>
<text x="219.1" y="126.3" transform="rotate(-90 219.1 126.3)">NC6</text>
<text x="220.9" y="126.3" transform="rotate(-90 220.9 126.3)">NC5</text>
<text x="223.1" y="128.7">VLOGIC</text>
<text x="205" y="132.3">AUX_SCL</text>
<text x="205" y="134.1">AUX_SDA</text>
<text x="205" y="137.6">FSYNC</text>
<text x="222.7" y="135.8">CLKOUT</text>
<text x="223.6" y="137.6">CPOUT</text>
<text x="224" y="132.3">RESV2</text>
<text x="224" y="134.1">RESV1</text>
<text x="205" y="139.4">INT</text>
<text x="205" y="143">CLKIN</text>
<text x="222.4" y="141.2">REGOUT</text>
<text x="215.6" y="146.7" transform="rotate(-90 215.6 146.7)">NC1</text>
<text x="217.4" y="146.7" transform="rotate(-90 217.4 146.7)">NC2</text>
<text x="219.1" y="146.7" transform="rotate(-90 219.1 146.7)">GND</text>
<text x="220.9" y="146.7" transform="rotate(-90 220.9 146.7)">NC3</text>
<text x="222.7" y="146.7" transform="rotate(-90 222.7 146.7)">NC4</text>
<text x="223.9" y="147.7">GND25</text>
<text x="93.2" y="152">OUT</text>
<text x="93.2" y="153.8">GND</text>
<text x="93.2" y="155.6">VCC</text>
</g>
<g font-size="1.5">
<text x="37.3" y="22.6">GPX2_7</text>
<text x="37.3" y="35">GPX1_0</text>
<text x="37.3" y="47.5">GPF3_4</text>
<text x="133.3" y="47.5">GPD0_0</text>
<text x="37.3" y="61.7">GPF3_5</text>
<text x="48" y="97.2">GPK1_1</text>
<text x="49.6" y="149">GPK1_0</text>
</g>
<g font-size="1.5" fill="#00f">
<text x="186.7" y="33.2">+</text>
<text x="186.7" y="36.8">-</text>
</g>
<g font-size="1.3">
<text x="30.8" y="1.3">5</text>
<text x="88.8" y="1.3">4</text>
<text x="146.9" y="1.3">3</text>
<text x="205" y="1.3">2</text>
<text x="263.1" y="1.3">1</text>
<text x=".5" y="28.4">D</text>
<text x="292.6" y="28.4">D</text>
<text x=".5" y="79.5">C</text>
<text x="292.6" y="79.5">C</text>
<text x=".5" y="130.6">B</text>
<text x="292.6" y="130.6">B</text>
<text x=".5" y="181.7">A</text>
<text x="292.6" y="181.7">A</text>
<text x="30.8" y="207.4">5</text>
<text x="88.8" y="207.4">4</text>
<text x="146.9" y="207.4">3</text>
<text x="205" y="207.4">2</text>
<text x="263.1" y="207.4">1</text>
</g>
</svg>
